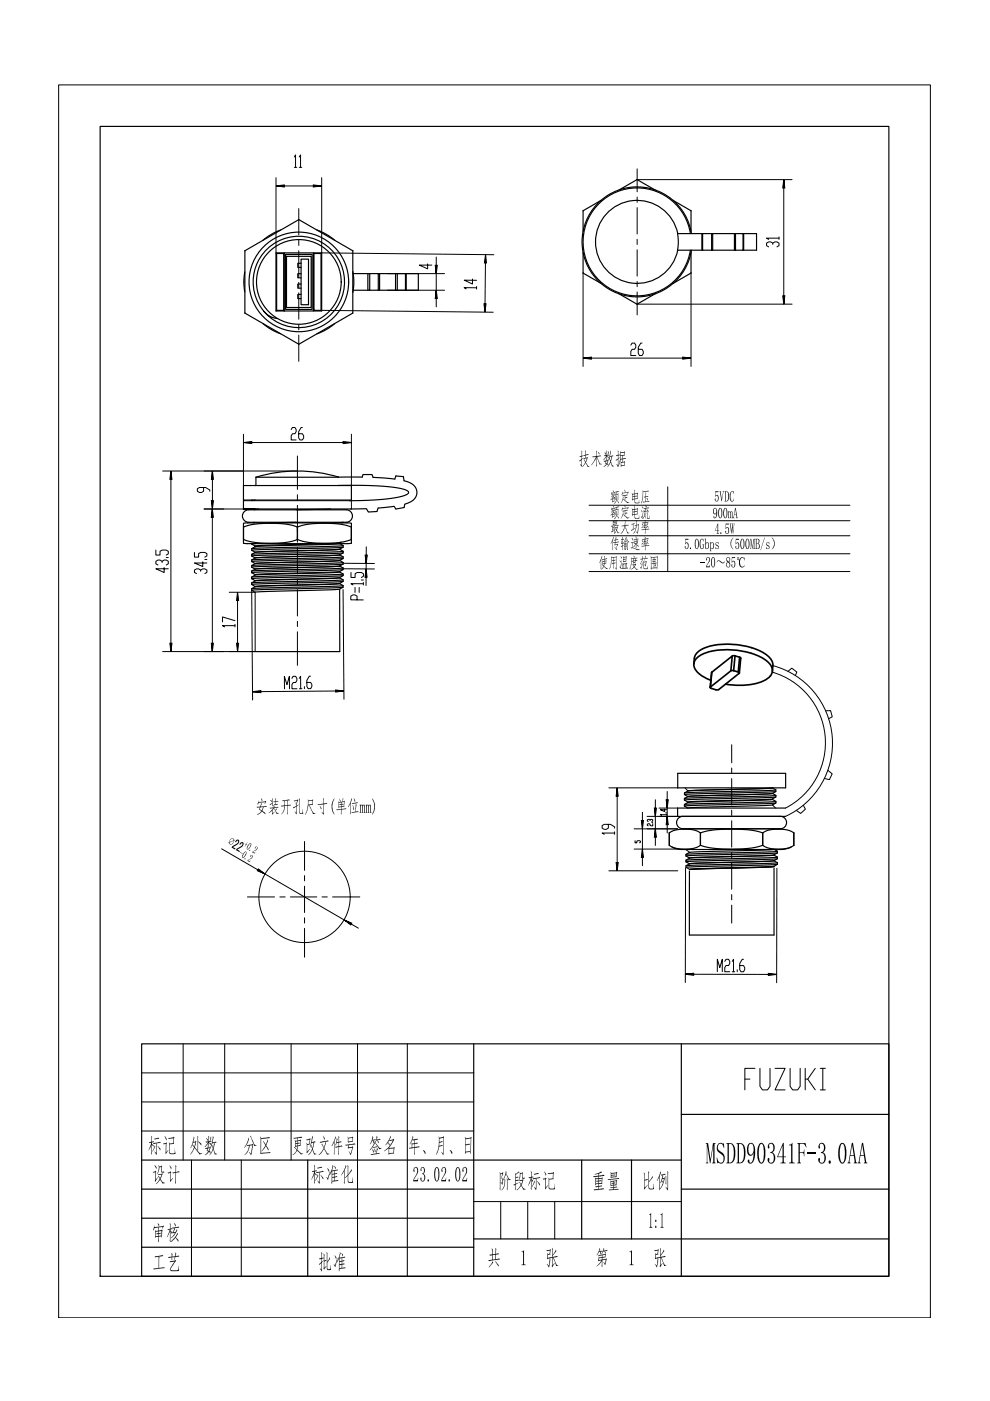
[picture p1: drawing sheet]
<svg xmlns="http://www.w3.org/2000/svg" width="210mm" height="297mm" viewBox="0 0 210 297" stroke-linecap="round" stroke-linejoin="round" font-family="sans-serif">
<!-- layer: 0 -->
<g fill="none" stroke="#000" stroke-width=".25">
<path d="M51.9 57.6l-.2 2.2 .2 2.1M51.9 53.2v13.2M51.9 53.2l11.4-6.6 11.5 6.6M51.9 53.2h.1M58.5 53.6l.2 .1v12.1M58.5 53.6h9.7v12.3h-9.7zM58.7 53.7h1.4v12.1M59.5 48.8l-2.2 1-1.5 1.1M60.1 53.7l.2-.1v12.3l-.2-.1h-1.4l-.2 .1M60.6 53.9h5.6v11.7h-5.6zM60.7 54.4h5.3v10.8h-5.3zM63.8 58h-.7v.9h.7"/>
<path d="M63.8 55.8h-.7v.9h.7M63.8 54.9h1.6v9.7h-1.6zM66.6 53.7h1.5M67.2 48.7l2.3 1.1 1.5 1.2M68.2 53.6l-.1 .1v12.1M74.8 53.2h.1M74.8 53.2v13.2M74.8 57.5l.2 2.6-.2 1.9M74.9 58h3.1M78.4 58h-.4v3.5h.4M78.4 58h1.8v3.5h-1.8M78.4 58v3.5"/>
<path d="M80.2 58h.3v3.5h-.3M80.5 58h3.4M84.2 58h-.3v3.5h.3M84.2 58h1.8v3.5h-1.8M84.2 58v3.5M86 58h.1v3.5h-.1M86.1 58h2.6v3.5h-2.6M123.6 53.5v4.4l3.8 2.2M127.5 42.5l-3.9 2.2v4.4M131.2 40.3l3.9-2.2 3.8 2.2M142.7 42.5l3.8 2.2M143.7 49.5a8.8 8.8 0 0 0-13.5-5.5 8.8 8.8 0 0 0 0 14.6 8.8 8.8 0 0 0 13.5-5.6"/>
<path d="M146.4 49.5a11.4 11.4 0 0 0-17.6-7.8 11.4 11.4 0 0 0 0 19.2 11.4 11.4 0 0 0 17.6-7.9M146.5 57.9l-3.8 2.2M146.5 44.7h.1M146.5 57.9h.1M146.5 44.7v4.5M146.5 53.4v4.5M146.6 49.5a11.7 11.7 0 0 0-17.9-8 11.7 11.7 0 0 0 0 19.6 11.7 11.7 0 0 0 17.9-8.1M148.8 49.5h-5.1l.1 1.8-.1 1.7h5.1M149 49.5h-.2v3.5h.2M150.9 49.5h.2v3.5h-.2M150.9 49.5h-1.9v3.5h1.9M150.9 49.5v3.5"/>
<path d="M151.1 53h4.6M151.1 49.5h4.6M155.9 49.5h1.6v3.5h-1.6M155.9 49.5h-.2v3.5h.2M155.9 49.5v3.5M157.5 49.5h.2v3.5h-.2M157.7 49.5h2.7v3.5h-2.7M51.9 66.4h.1M51.9 66.4l11.5 6.6 11.4-6.6M55.8 68.6l1.5 1.1 2.2 1.1M55.9 66a9.7 9.7 0 0 0 16.4-2.5 9.7 9.7 0 0 0-9.8-13.4 9.7 9.7 0 0 0-7.3 14.8l.7 1a4.4 4.4 0 0 0 3 1.6M63.8 62.4h-.7v.9h.7"/>
<path d="M63.8 60.2h-.7v.9h.7M66.6 65.8v-12.1l-.2-.1v12.3l.2-.1h1.5l.1 .1M71 68.6l-1.5 1.1-2.3 1.1M72.1 61.5h.1M74.8 66.4h.1M74.9 61.5h3.1M80.5 61.5h3.4M138.9 62.3l-3.8 2.2-3.8-2.2M51.6 102.9h22.9v3.1h-22.9zM51.6 106.2v1.7M51.6 111.7a21 21 0 0 1 11.4 0v2.7a20.9 20.9 0 0 1-11.4 0zM51.9 108.3l.8-.2h20.7a1.32 1.32 0 0 1 1.3 1.3 1.32 1.32 0 0 1-1.3 1.3h-20.7a1.32 1.32 0 0 1-1.2-.9 1.32 1.32 0 0 1 .4-1.5z"/>
<path d="M52.5 110.9h21.1M52.5 110.9h-.9v3.5M53.4 106v.1M53.4 115.3h.1M53.4 116.3v.4M53.4 117.5v.4M53.4 118.7v.4M53.4 119.9v.4M53.4 115.4l.7 .4v.1l-.7 .4M53.4 116.7l.7 .4M53.4 106.1v.1M53.4 117.9l.7 .4-.7 .4"/>
<path d="M53.4 119.1l.7 .4M53.4 117.9l19.3-.7-.7 .5h-.8l-17.1 .6 17.9-.6 .7 .4M53.9 110.7l-.2 .2M54.1 119.5l-.7 .4M54.1 106l-.7 .1M54.1 115.3h-.7M54.3 101.2v1.7M54.3 101.2h17.4M54.9 107.9l-.8 .1M62.8 110.7l-5.6 .2M63 114.4h.1M63 111.7h.1"/>
<path d="M63.1 111.7a21 21 0 0 1 11.4 0v2.7a20.9 20.9 0 0 1-11.4 0zM69.4 115.3l-15.3 .5M70.1 107.9l-7.3 .2M70.8 110.9l1.9-.2-.2 .2M71.6 101.2h5.2l.2-.6h1.9l.2 .6 4.6 .4 .2-.7 1.6 .2 .2 .8a2.75 2.75 0 0 1 2.7 2.8 2.95 2.95 0 0 1-2.6 2.2l-.1 .7-1.8 .3-.3-.5-3.4 .3-.3 .8-1.8 .1-.4-.8-3.3 .1M71.6 101.2h.1M71.7 102.9l9.4 .2 2.9 .3 1.9 .4a.57 .57 0 0 1 .6 .8l-1.4 .6-2.7 .5-4.1 .4-4.2 .1M71.8 101.2a30 30 0 0 0-17.5 0M72 116.4l-17.9 .7M72 118.8l-17.9 .7M72 116.4l.7-.4-19.3 .7M72 118.8l.7-.4-19.3 .7"/>
<path d="M72 115.3l.7 .4-19.3 .6M72 115.3l-17.9 .6M72 116.5l.7 .4-19.3 .6 .7-.4M72 116.5l-17.9 .6M72 118.8l.7 .5-19.3 .6M72 118.9l-17.9 .6M72.3 114.9l-.3 .2v.2M72.7 118.1l-19.3 .6M72.8 115.7v.3M72.8 116.9v.3M72.8 118.1v.3M72.8 119.3v.3"/>
<path d="M73.6 110.9h.9v.8M74.5 114.4h.1M74.5 111.7v3.5h-.3l-22 .1-.6-.1v-.8M74.5 107.9h-22.9h2.5l-.2 .2M53.4 121.1v.3M53.4 122.4v.3M53.4 123.6v.3M53.4 124.8v.4M53.4 120.3l.7 .4-.7 .4M54.1 121.9l-.7 .5M54.1 124.4l-.7 .4M54.1 120.7l17.9-.7z"/>
<path d="M72 121.2l-17.9 .6-.7-.4M72 122.4l-17.9 .7-.7-.4M72 123.7l-17.9 .6-.7-.4M72 124.9l-17.9 .7-.7-.4M72 125.1v13h-17.9M72 123.7l.7-.4-19.3 .6M72 120l.7-.4-19.3 .7M72 120l.7 .4M72.7 120.8l-19.3 .6M72.7 122l-19.3 .7M72.7 124.5l-19.3 .7M72.7 120.4l-19.3 .7"/>
<path d="M72.7 121.7l-19.3 .7M72.7 122.9l-19.3 .7 .7-.4M72.7 124.2l-19.3 .6M72.7 121.7l-.7-.4-17.9 .6M72.7 122.9l-.7-.4-17.9 .7M72.7 124.2l-.7-.4-17.9 .6M72.7 120.8l-.7 .4M72.7 122l-.7 .4M72.7 124.5l-.7 .4M72.7 120.4v.4M72.7 121.7v.3M72.7 122.9v.4"/>
<path d="M72.7 124.2v.3M141.9 179.2a7.3 7.3 0 0 0 6.6 0M141.9 179.2h.1M141.9 176.6h.1M143.7 164h22.9v3h-22.9zM144 173.3l.8-.2h20.7a1.32 1.32 0 0 1 1.3 1.3 1.32 1.32 0 0 1-1.3 1.3h-20.7a1.32 1.32 0 0 1-1.3-.9 1.32 1.32 0 0 1 .5-1.5zM144.5 175.7h21.2M145.1 169.3v.3M145.1 170.6v.3M145.1 168.1v.4M145.1 169.6l.7 .4M145.1 170.9l.7 .4"/>
<path d="M145.1 168.5l.7 .4-.7 .4M145.8 170.2l-.7 .4M145.9 168.9l17.9-.7zM148.5 176.6v2.6M148.5 179.2a27.7 27.7 0 0 0 13.2 0v-2.6v2.6a7.2 7.2 0 0 0 6.6 0M163.8 167l-17.1 .6-.8 .1-.8 .4M163.8 169.4l-18 .6M163.8 170.7l-18 .6M163.8 168.2l.7-.4-19.4 .7M163.8 168.2l.7 .4M164.5 169l-19.4 .6M164.5 170.3l-19.4 .6"/>
<path d="M164.5 168.6l-19.4 .7M164.5 169.9l-.7-.4-17.9 .7M164.5 169l-.7 .4M164.5 170.3l-.7 .4M164.5 167.5l-19.4 .6M164.5 167.5l-.7-.4-17.9 .6M164.5 170.2v-.3l-19.4 .7M164.5 168.6v.4M166.5 171.3h-22.8v1.8h22.8M167.8 179.6l-1.2 .4-.9 .1h-21.2l-1.2-.2-.8-.3M168.3 176.6h.1M168.3 176.6a7.3 7.3 0 0 0-6.6 0 28 28 0 0 0-13.2 0 7.3 7.3 0 0 0-6.6 0v2.6"/>
<path d="M168.3 176.6v2.6M168.3 179.2v.1M145.4 182.4v.3M145.5 182.4l.7-.5h.8l17.1-.6 .7 .4v.4l-.7 .4M145.5 181.5l.7 .4M145.5 182.7l.7 .4M146.2 184.4l17.9-.7-17.9 .7M164.1 182.5l-17.9 .6M164.1 182.5l.7 .4v.4l-.9 .4-17.7 .6M164.1 182.5l-17.9 .7M164.1 184v14.2h-17.9v-13.5M164.8 180.8l-19.3 .7"/>
<path d="M164.8 182.1l-19.3 .6M164.8 183.3l-19.3 .6M164.8 180.5l-19.3 .6M164.8 181.7l-19.3 .7M164.8 182.9l-19.3 .7 .7-.4M164.8 180.8l-.7 .5h-.6l-17.3 .6M164.8 180.8v-.3l-.7-.4-15.4 .5-2.5 .1-.7 .4-.1 .4"/>
<circle cx="63.4" cy="59.8" r="10.6"/>
<circle cx="63.4" cy="59.8" r="9"/>
</g>
<g fill="none" stroke="#000" stroke-width=".21">
<path d="M135.1 35.8v4.9M63.3 44.2v5.6M63.3 50.9v1.1M63.3 53.2v5.5M63.3 59.9v1.1M68.2 53.6l36.5 .4M82.2 58h12.1M90.7 55.9v1.1l-1.8-.8h2.6M92.5 54.5v1.8M92.5 58v3.5M100.2 59.2v1l-1.8-.8h2.7M102.9 55.7l-.1 8.7"/>
<path d="M123.6 57.9v19.8M135.1 41.8v1.1M135.1 44v5.6M135.1 50.7v1.1M135.1 53v5.5M135.1 59.7v1.1M146.5 57.9v19.8M63.3 62.1v5.6M63.3 68.8v1.1M63.3 71v5.6M68.1 65.8l36.5 .4M82.2 61.5h12.1"/>
<path d="M92.5 63.3v1.8M101 61h-2.6l.4 .3M101 60.8v.5M125.4 75.9h19.4M133.8 73.2l.2-.5h.5l.3 .5v.4l-.3 .5h-.5l-.2 .4v.9h1M135.1 61.9v4.9M136.1 72.7h-.2l-.6 .9v1.3l.3 .5h.5l.3-.5v-.4l-.3-.4h-.8M43.3 99.9h8.3M51.6 92.1v10.8M53.4 93.8h19.3M61.7 91.1l.3-.5h.5l.3 .5v.4l-.3 .5h-.5l-.3 .4v.9h1.1M63.1 96.7v7.1"/>
<path d="M64.1 90.6h-.2l-.6 .9v1.3l.3 .5h.5l.3-.5v-.4l-.3-.4h-.8M74.5 92.1v10.8M41.2 117.1v1h.9v-.7l.4-.3h.9l.5 .3v.5l-.5 .2M43 119.1v1l-1.8-.7h2.7M43.2 103.4v.8l-.5 .2h-.4l-.5-.2v-.6l.5-.2h1.3l.9 .5v.3M43.3 107.9h8.3M43.4 118.6h.5M45 109.7v26.7M45 101.6v4.6M51.6 106.2h22.9M63.1 104.9v1.1M63.1 107.1v5.6"/>
<path d="M63.1 113.8v1.2M63.1 116.1v5.6M72.8 119.4l6.6 .1M74.5 106v1.9M77.6 119.5v1.1M77.7 115.9l-.1 1.8M124.9 107.1h55.3M124.9 110.4h55.3M124.9 113.6h55.3M124.9 117.4h55.3M141.6 103.2v18M42.5 121.1v-.2l-.4-.3h-.4l-.5 .3v.5l.5 .2"/>
<path d="M42.5 120.9l.5-.3h.4l.5 .3v.5l-.5 .2M43.3 138.1h4.1M48.6 138.1h5.5M48.6 125.6h5.5M49.8 132.7h-2.6l.4 .2M49.8 131.6l-2.6-.8v1.1M49.8 132.4v.5M50.4 127.3v9.1M53.4 125.2l.2 23.2M54.1 125.6v12.5M63.1 122.8v1.1M63.1 125v5.6"/>
<path d="M63.1 131.7v1.1M63.1 134v7.1M72.7 125l.2 23.3M72.7 120.6h6.7M74.4 121.4v1h.9v-.8l.4-.2h.9l.5 .3v.5l-.5 .2M75.3 124.5v1.1M75.7 127.2v-.8l-.4-.3h-.5l-.4 .3v.8h2.6M76.2 124.5v1.1M76.6 123h.5M77 123.8l-2.6-.1 .4 .3M77 123.5v.5M77.6 122.4v1.7"/>
<path d="M124.9 121.2h55.3M61.4 146v-2.6l-.6 1.8-.5-1.8v2.7M61.9 143.8l.2-.4h.6l.2 .4v.5l-.2 .4h-.5l-.3 .5v.8h1.1M63.5 143.8l.2-.4 .1 2.6M64 146h-.5M64.5 145.6v.4M65.8 143.4h-.2l-.5 .9v1.3l.2 .4h.6l.2-.4v-.5l-.2-.4h-.8M71.2 146.5l-15.9 .1M155.1 157.9v3.8M163.7 142.5a15.6 15.6 0 0 1 11.2 13.5 15.6 15.6 0 0 1-8.3 15.3M163.9 141.1a17 17 0 0 1 12.5 15.1 17 17 0 0 1-9.8 16.9M167.1 142.3l.8-.6 1.1 .8-.4 .7"/>
<path d="M175.1 150.7h1l.4 1.3-.8 .4M47 180l7.7 4.4M64.6 178.4v6.1M129 174.8v.8l-.5 .2h-.4l-.4-.2v-.6l.4-.2h1.3l.9 .5v.3M129.1 167h14.6M130.3 176.6h-2.6l.4 .3M130.3 176.4v.5M130.9 168.8v14.1M134.4 175.7h9.3M134.6 178.2v.5h.4v-.3l.6-.2 .2 .2v.2l-.2 .1M136.2 172.2v1.8M136.2 175.7v4.3"/>
<path d="M137.2 173.1h6.5M137.8 174l-.2-.3-.4 .1v.3l.2 .1M137.8 173.8l.2-.1 .4 .1v.3l-.2 .1M138.2 174.4h.2M138.4 174.6v.5h-.4l-.4-.5-.4 .2v.2l.2 .1M139 169.6v1.7M139 173.1v2.6M139 177.5v1.7M139.7 171.3h4M140.9 171.5v.6l-.9-.4h1.3M141.1 172.3h.2M141.3 172.7h-1.3l.2 .2"/>
<path d="M141.3 172.6v.3M141.5 167.8v1.8M141.5 171.3v1.8M141.5 174.8v1.8M145.2 167l.7 .7M155.1 162.8v1.2M155.1 165.1v5.6M155.1 171.8v1.1M155.1 174v5.6M163.8 170.7l.7 .6M164.5 167.5v.3M170.3 170.7l.5 .9-1.1 .9-.8-.7"/>
<path d="M175.5 163.3l.9 .8-.5 1.2-1.1-.2M52.5 190.2h5.7M56.2 185.3l16.7 9.7M59.3 190.2h1.2M61.6 190.2h5.6M64.6 185.6v1.2M64.6 187.9v5.6M64.6 194.6v1.1M64.6 196.8v6.1M68.3 190.2h1.1M70.5 190.2h5.8M74.5 195.9l1.5 .9"/>
<path d="M129.1 184.6h14.6M134.4 180h9.3M136.2 181.8v1.7M145.4 184l-.1 24.3M145.4 180.1l.9 .6M145.5 183.6v.3l.7 .4M155.1 180.7v1.1M155.1 183v5.5M155.1 189.7v1.1M155.1 191.9v3.8M164.7 184.1v24.3M147.1 206.6h15.8"/>
<path d="M152.1 206v-2.6l.5 1.7 .5-1.7v2.6M153.7 203.8l.2-.4h.6l.2 .4v.5l-.2 .4h-.6l-.2 .4v.9h1M155.3 203.8l.2-.4v2.6M155.3 206h.5M156.3 205.6v.4M157.6 203.4h-.2l-.6 .9v1.3l.3 .4h.5l.3-.4v-.4l-.3-.5h-.8"/>
<circle cx="64.6" cy="190.2" r="9.7"/>
</g>
<g fill="none" stroke="#000" stroke-width=".21">
<path d="M58.5 37.7v15.9M60.3 39.4h6.1M62.4 33.3l.3-.5v2.7M62.4 35.5h.5M63.5 33.3l.2-.5v2.7M63.5 35.5h.5M68.2 37.7v15.9M135.1 38.1h32.8M166.2 39.8v22.9M163.8 51.8v-.2l-.4-.3h-.4l-.5 .3v.5l.5 .2M163.8 51.6l.5-.3h.4l.5 .3v.5l-.5 .2M165.2 50.5h-2.7l.5 .3"/>
<path d="M165.2 50.2v.6M135.1 64.5h32.8M34.5 99.9h28.5M33 116.6v1.1h.9v-.8l.5-.3h.8l.5 .3v.5l-.5 .3M34.4 119.3v-.3l-.5-.3h-.4l-.5 .3v.5l.5 .3M34.4 119l.4-.3h.4l.5 .3v.5l-.5 .3M35.2 118.2h.5M36.2 101.6v34.8M34.5 138.1h19.6M34.8 120.3v1.1l-1.8-.8h2.7"/>
</g>
<!-- layer: 0 -->
<g fill="#000" stroke="#000" stroke-width=".21">
<path d="M58.5 39.4h1.8v.2zM58.5 39.4h1.8v-.2z"/>
<path d="M66.4 39.2l1.8 .2h-1.8zM66.4 39.4v.2l1.8-.2z"/>
<path d="M166.2 38.1v1.7h-.2zM166.2 38.1v1.7h.2z"/>
<path d="M92.5 56.3h.2l-.2 1.7zM92.3 56.3l.2 1.7v-1.7z"/>
<path d="M102.9 54v1.7h-.2zM102.9 54v1.7l.2 .1z"/>
<path d="M92.5 61.5v1.8h-.2zM92.5 61.5v1.8h.2z"/>
<path d="M102.8 64.4h.3l-.3 1.8zM102.6 64.4l.2 1.8v-1.8z"/>
<path d="M123.6 75.9h1.8v.3zM123.6 75.9h1.8v-.2z"/>
<path d="M144.8 75.7l1.7 .2h-1.7zM144.8 75.9v.3l1.7-.3z"/>
<path d="M166.2 62.7h.2l-.2 1.8zM166 62.7l.2 1.8v-1.8z"/>
<path d="M51.6 93.8h1.8v.2zM51.6 93.8h1.8v-.2z"/>
<path d="M72.7 93.6l1.8 .2h-1.8zM72.7 93.8v.2l1.8-.2z"/>
<path d="M36.2 99.9v1.7h-.2zM36.2 99.9v1.7h.3z"/>
<path d="M45 107.9v1.8h-.2zM45 107.9v1.8h.2z"/>
<path d="M45 99.9v1.7h-.2zM45 99.9v1.7h.3z"/>
<path d="M45 106.2h.3l-.3 1.7zM44.8 106.2l.2 1.7v-1.7z"/>
<path d="M77.6 117.7h.3l-.3 1.8zM77.4 117.7l.2 1.8v-1.8z"/>
<path d="M36.2 136.4h.3l-.3 1.7zM36 136.4l.2 1.7v-1.7z"/>
<path d="M45 136.4h.2l-.2 1.7zM44.8 136.4l.2 1.7v-1.7z"/>
<path d="M50.4 125.6v1.7h-.3zM50.4 125.6v1.7h.2z"/>
<path d="M50.4 136.4h.2l-.2 1.7zM50.1 136.4l.3 1.7v-1.7z"/>
<path d="M77.6 120.6v1.8h-.2zM77.6 120.6v1.8h.2z"/>
<path d="M53.5 146.7l1.8-.1v.3zM53.5 146.7l1.8-.1v-.2z"/>
<path d="M71.1 146.3l1.8 .2h-1.7zM71.2 146.5v.2l1.7-.2z"/>
<path d="M130.9 167v1.8h-.3zM130.9 167v1.8h.2z"/>
<path d="M136.2 174h.2l-.2 1.7zM136 174l.2 1.7v-1.7z"/>
<path d="M139 175.7v1.8h-.3zM139 175.7v1.8h.2z"/>
<path d="M139 171.3h.2l-.2 1.8zM138.7 171.3l.3 1.8v-1.8z"/>
<path d="M141.5 173.1v1.7h-.3zM141.5 173.1v1.7h.2z"/>
<path d="M141.5 169.6h.2l-.2 1.7zM141.2 169.6l.3 1.7v-1.7z"/>
<path d="M54.8 184.2l1.4 1.1-1.5-.9zM54.7 184.4l-.1 .2 1.6 .7z"/>
<path d="M72.9 195l1.6 .9-.1 .2zM72.9 195l1.6 .9 .1-.2z"/>
<path d="M130.9 182.9h.2l-.2 1.7zM130.6 182.9l.3 1.7v-1.7z"/>
<path d="M136.2 180v1.8h-.2zM136.2 180v1.8h.2z"/>
<path d="M145.3 206.6h1.8v.2zM145.3 206.6h1.8v-.3z"/>
<path d="M162.9 206.4l1.8 .2h-1.8zM162.9 206.6v.2l1.8-.2z"/>
</g>
<g fill="none" stroke="#000" stroke-width=".35">
<path d="M155.8 139l1 .3-.3 3.2-1-.3M155.8 139l-.3 3.2M155.8 139l-.5 .1M156.8 139.3l.3 .2-.3 3.2M147.1 140.7a3.1 3.1 0 0 1 2.6-3.4 16.3 16.3 0 0 1 12.4 1.2 3.1 3.1 0 0 1 1.7 3.8M147.1 140.7a3.2 3.2 0 0 1 2.5-2.3 16.3 16.3 0 0 1 12.4 1.3 2.66 2.66 0 0 1 1.6 3.1 4.1 4.1 0 0 1-3 2 16.4 16.4 0 0 1-6.8 .3M147.1 140.7a3.2 3.2 0 0 0 2 2.8l1.6 .7M150.6 145.7h.1M150.9 142.5l4.4-3.4-.3 3.1-4.4 3.5M150.9 142.5l-.3 3.2M155.5 142.2h-.5M156.5 142.5l.2 .3"/>
<path d="M156.7 142.8l-4.3 3.4h-.6l-1.2-.5"/>
</g>
<g fill="none" stroke="#000" stroke-width=".25">
<path d="M21.2 26.8h167.3v243.8h-167.3zM30 221.3h158.5v49.3h-158.5zM100.4 221.3v49.3M144.5 221.3v49.3M144.5 236.3h44M30 258.3h70.4M30 252.1h70.4M30 246h114.5M65.2 246v24.6M123.3 246v16.7M133.9 246v16.7M144.5 252.1h44"/>
<path d="M30 264.4h70.4M100.4 262.7h88.1"/>
</g>
<g fill="none" stroke="#000" stroke-width=".21">
<path d="M12.4 18h184.9v261.4h-184.9zM30 227.5h70.4M30 233.6h70.4M30 239.8h70.4M38.8 221.3v24.7M47.6 221.3v24.7M61.7 221.3v24.7M75.8 221.3v49.3M86.4 221.3v49.3M40.6 246v24.6M51.2 246v24.6M100.4 254.8h44.1"/>
<path d="M106.2 254.8v7.9M111.9 254.8v7.9M117.6 254.8v7.9"/>
</g>
<text font-size="8.4" x="156.6" y="232.5">FUZUKI</text>
<text font-size="6.4" x="149.6" y="246.7">MSDD90341F-3.0A</text>
<g font-size="4.7">
<text x="137.4" y="260.3">1:1</text>
<text x="110.2" y="268.2">1 张</text>
<text x="133.1" y="268.2">1 张</text>
</g>
<g font-size="4.5">
<text x="31.3" y="244.5">标记</text>
<text x="40.1" y="244.5">处数</text>
<text x="51.6" y="244.5">分区</text>
<text x="61.8" y="244.5">更改文件号</text>
<text x="78.1" y="244.5">签名</text>
<text x="86.5" y="244.4">年、月、日</text>
<text x="32.2" y="250.6">设计</text>
<text x="65.8" y="250.6">标准化</text>
<text x="87.5" y="250.5">23.02.02</text>
<text x="105.5" y="251.9">阶段标记</text>
<text x="125.5" y="252">重量</text>
<text x="136" y="252">比例</text>
<text x="32.1" y="262.9">审核</text>
<text x="32.2" y="269.2">工艺</text>
<text x="67.4" y="269.1">批准</text>
<text x="103.2" y="268.3">共</text>
<text x="126.2" y="268.2">第</text>
</g>
<g font-size="3.9">
<text x="122.6" y="98.6">技术数据</text>
<text x="54.2" y="172.4">安装开孔尺寸(单位mm)</text>
</g>
<g font-size="3.2">
<text x="129.3" y="106.5">额定电压</text>
<text x="152.5" y="106.3">5VDC</text>
<text x="129.3" y="109.7">额定电流</text>
<text x="129.3" y="112.9">最大功率</text>
<text x="151.1" y="109.9">900mA</text>
<text x="151.5" y="113.2">4.5W</text>
<text x="129.3" y="116.4">传输速率</text>
<text x="145.1" y="116.4">5.0Gbps （500MB/s）</text>
<text x="126.9" y="120.5">使用温度范围</text>
<text x="148.5" y="120.3">-20～85℃</text>
<text x="48.1" y="179.1" transform="rotate(30 48.1 179.1)">∅22</text>
</g>
<g font-size="2.3">
<text x="51.5" y="179.5" transform="rotate(30 51.5 179.5)">+0.2</text>
<text x="50.4" y="181.3" transform="rotate(30 50.4 181.3)">-0.2</text>
</g>
</svg>
